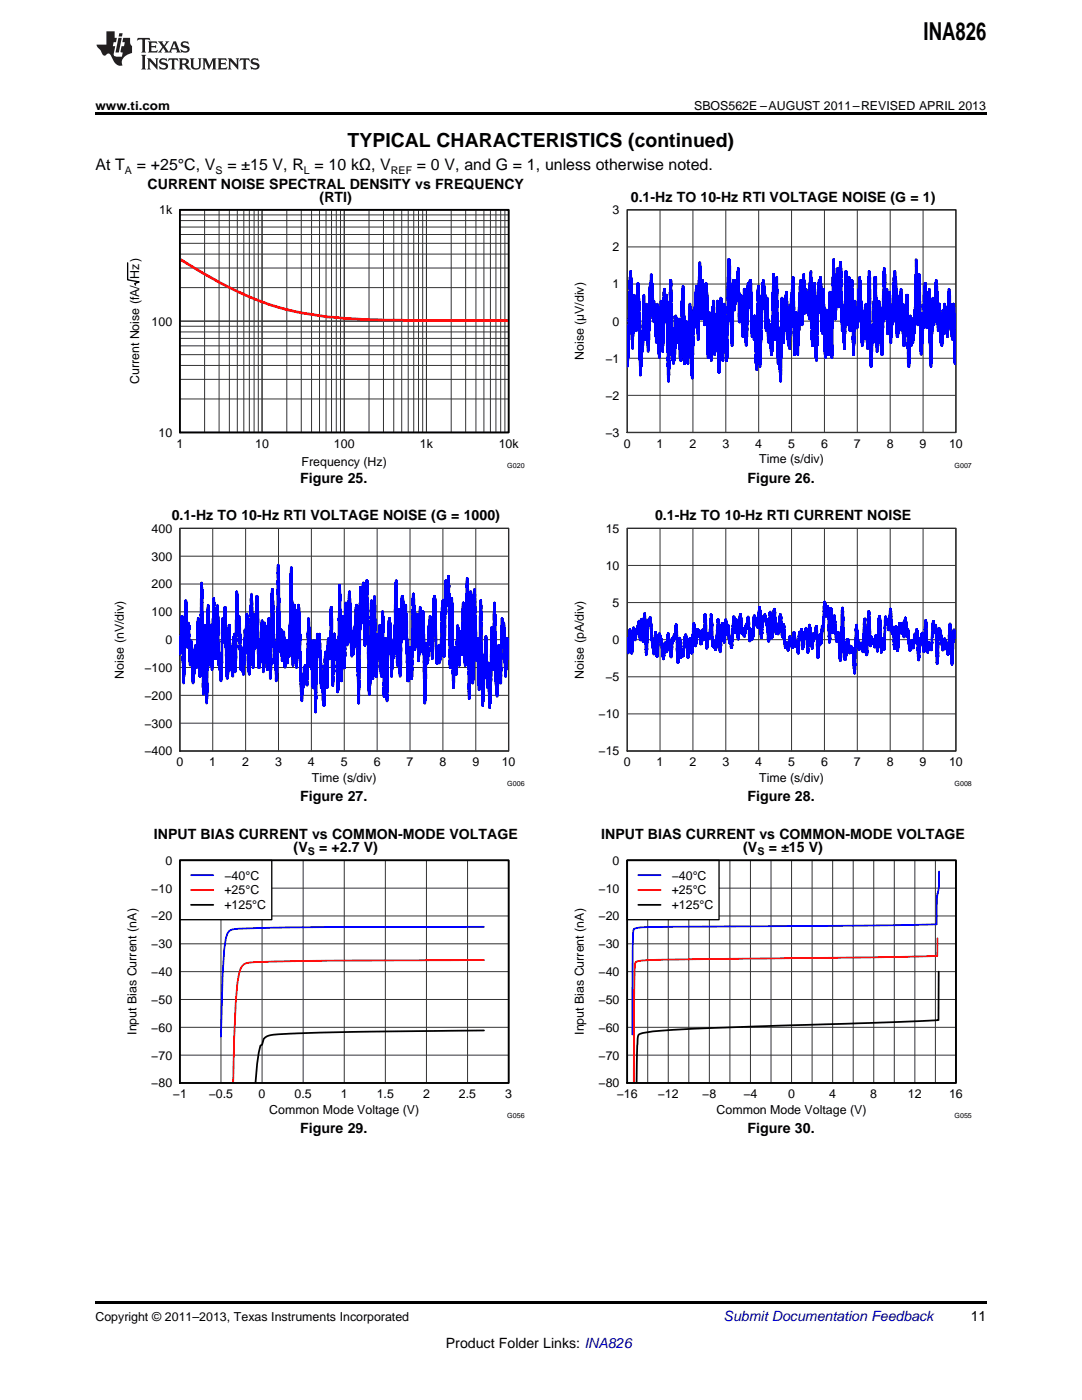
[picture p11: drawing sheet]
<svg xmlns="http://www.w3.org/2000/svg" width="216mm" height="279mm" viewBox="0 0 216 279" stroke-linecap="round" stroke-linejoin="round" font-family="sans-serif">
<path d="M19 259.7h177.8v.5h-177.8z" fill="#000"/>
<g fill="#fff">
<path d="M66.9 228h.3v.7h-.3z"/>
<path d="M156.1 228h.4v.7h-.4z"/>
</g>
<path d="M35.9 171.7h65.6v44.4h-65.6z" fill="none" stroke="#000" stroke-width=".26"/>
<g fill="none" stroke="#333" stroke-width=".2">
<path d="M35.9 171.7h65.6v44.4h-65.6zM35.9 177.2h65.6M44.1 171.7v44.4M52.3 171.7v44.4M60.5 171.7v44.4M68.7 171.7v44.4M76.9 171.7v44.4M85.1 171.7v44.4M93.3 171.7v44.4M35.9 199.5h65.6M35.9 193.9h65.6M35.9 188.4h65.6"/>
<path d="M35.9 182.8h65.6M35.9 210.6h65.6M35.9 205h65.6"/>
</g>
<path d="M96.6 185l-36.4 .1-11.8 .2a5.3 5.3 0 0 0-2.7 .5l-.3 .5-.3 .9-.4 2.2-.3 5.2-.3 12.3" fill="none" stroke="#00f" stroke-width=".35"/>
<path d="M96.6 191.6l-32.8 .1-12.8 .3a3.9 3.9 0 0 0-2.6 .7l-.7 1.6-.3 1.9-.4 3.8-.5 16.2" fill="none" stroke="#f00" stroke-width=".35"/>
<path d="M96.6 205.7a1059.9 1059.9 0 0 0-38.7 .6l-2.3 .1a4.5 4.5 0 0 0-3 .9l-.3 1.2-.3 .2a40.8 40.8 0 0 0-1 7.5" fill="none" stroke="#000" stroke-width=".35"/>
<path d="M35.9 171.7h18.3v11.8h-18.3z" fill="#fff"/>
<path d="M35.9 171.7h18.3v11.8h-18.3zM125.1 171.7h65.6v44.4h-65.6z" fill="none" stroke="#000" stroke-width=".26"/>
<path d="M38.1 174.7h4.5M187.4 173.9l-.1 3.1-.4 1.9v5.6l-15.6 .2-41 .3-2.2 .1-1.5 .2-.3 .9-.1 3.1v17.2" fill="none" stroke="#00f" stroke-width=".35"/>
<path d="M38.1 177.6h4.5M187.1 187.2l-.1 3.6-38.3 .5a355 355 0 0 0-20.8 .4l-1 .3-.2 1-.2 23.2" fill="none" stroke="#f00" stroke-width=".35"/>
<path d="M35.9 171.7h65.6v44.4h-65.6zM38.1 180.6h4.5M187.3 193.9v9.7l-24.2 .9a859.3 859.3 0 0 0-32.8 1.3l-2.3 .4-.5 .2-.2 .4-.1 1.8-.2 7.6" fill="none" stroke="#000" stroke-width=".35"/>
<g fill="none" stroke="#333" stroke-width=".2">
<path d="M125.1 171.7h65.6v44.4h-65.6zM125.1 177.2h65.6M129.2 171.7v44.4M133.3 171.7v44.4M137.4 171.7v44.4M141.5 171.7v44.4M145.6 171.7v44.4M149.7 171.7v44.4M153.8 171.7v44.4M157.9 171.7v44.4M162 171.7v44.4M166.1 171.7v44.4"/>
<path d="M170.2 171.7v44.4M174.3 171.7v44.4M178.4 171.7v44.4M182.5 171.7v44.4M186.6 171.7v44.4M125.1 199.5h65.6M125.1 193.9h65.6M125.1 188.4h65.6M125.1 182.8h65.6M125.1 210.6h65.6M125.1 205h65.6"/>
</g>
<path d="M125.1 171.7h18.4v11.8h-18.4z" fill="#fff"/>
<path d="M125.1 171.7h18.4v11.8h-18.4z" fill="none" stroke="#000" stroke-width=".26"/>
<path d="M127.4 174.7h4.4" fill="none" stroke="#00f" stroke-width=".35"/>
<path d="M127.4 177.6h4.4" fill="none" stroke="#f00" stroke-width=".35"/>
<path d="M125.1 171.7h65.6v44.4h-65.6zM127.4 180.6h4.4" fill="none" stroke="#000" stroke-width=".35"/>
<g fill="#fff">
<path d="M66.9 161.7h.3v.7h-.3z"/>
<path d="M156.1 161.7h.4v.7h-.4z"/>
</g>
<path d="M35.9 105.4h65.6v44.5h-65.6zM125.1 105.4h65.6v44.5h-65.6z" fill="none" stroke="#000" stroke-width=".26"/>
<g fill="none" stroke="#333" stroke-width=".2">
<path d="M35.9 105.4h65.6v44.5h-65.6zM35.9 116.6h65.6M35.9 111h65.6M42.4 105.4v44.5M49 105.4v44.5M55.6 105.4v44.5M62.1 105.4v44.5M68.7 105.4v44.5M75.3 105.4v44.5M81.8 105.4v44.5M88.4 105.4v44.5M94.9 105.4v44.5"/>
<path d="M125.1 105.4h65.6v44.5h-65.6zM125.1 112.8h65.6M131.7 105.4v44.5M138.3 105.4v44.5M144.8 105.4v44.5M151.4 105.4v44.5M157.9 105.4v44.5M164.5 105.4v44.5M171.1 105.4v44.5M177.6 105.4v44.5M184.2 105.4v44.5M35.9 138.8h65.6"/>
<path d="M35.9 133.2h65.6M35.9 127.7h65.6M35.9 122.1h65.6M125.1 127.7h65.6M125.1 135.1h65.6M125.1 120.3h65.6M35.9 144.3h65.6M125.1 142.5h65.6"/>
</g>
<path d="M101.5 129.2l-.1 2.2-.1-3.5v1.8l-.1-2.3v2.3l-.1-2.3-.2 7.6-.2-8.4-.1 1.3-.1-3.6v2.3v-2.3v1.8l-.1-1.8v2.3v-1.8l-.2 1.8v-3.2l-.3 12.9-.2-6.6v1.7l-.1-1.7-.1 1.3v-2.2l-.3 10.2-.1-2.7v2.2l-.2-6.2v3.6l-.2-15.6-.2 12.9v-1.8l-.1 2.3-.3-8.5-.2 13.8-.1-.5v1.8v-2.2l-.1 3.1-.1-7.5-.1 1.7-.1-3.1-.1 4.9-.3-10.2-.4 7.1v-1.8l-.3 8.5-.4-20.9-.3 17.8-.3-10.3v3.6l-.1-2.7v3.6l-.1-2.2v2.2v-2.2v1.7l-.1-3.5-.1 1.3-.2-11.5-.4 18.6-.2-13.7v.4l-.1-4.9-.4 21.3-.4-24-.4 17.4-.4-12.5-.2 10.2-.2-3.9-.1 2.2v-2.7l-.2 6.7-.4-8-.2 9.7v-1.7l-.1 1.7v-2.2l-.1 1.4v-3.2v2.3v-2.3l-.1 1.8v-3.1l-.3 8-.3-16.9-.1 1.8v-2.7l-.3 13.8-.3-18.2v3.1l-.1-1.3-.1 4v-2.2l-.1 2.2v-2.2v1.7v-1.3v1.8l-.2-4v2.6v-3.5l-.4 15.1-.2-11.1-.2 4v-1.8l-.2 8.9-.1-1.8v2.2l-.1-1.3v1.8l-.1-1.8v1.8v-2.2v2.6l-.1-3.5-.1 3.1v-2.2l-.1 2.2v-2.7v3.1l-.1-3.1v3.1l-.1-1.8-.1 1.8v-2.2v1.8l-.4-12.9v2.7v-2.7l-.1 2.2v-1.8l-.1 1.4-.2 10.6-.3-6.6v2.2v-2.2l-.1 1.8v-3.2v4.5l-.1-4.9v2.2l-.1-1.3-.1 3.5v-2.2v2.7l-.1-1.8-.2 6.2-.3-4-.2 12-.4-18.2v1.8l-.1-1.3-.2 7.5-.3-8.9-.3 10.7v-4.5l-.1 1.4-.1-4v1.3v-1.3l-.1 1.3v-1.8l-.1 .9v-2.6v2.6l-.1-2.2v2.2l-.1-1.3v3.1v-.9l-.2 3.6v-7.1l-.1 .4v-.9v1.8l-.1-5.3-.3 16.4-.1-1.8v2.2v-2.6l-.1 1.7-.1-2.2v2.2v-3.5v1.8v-2.7l-.1 1.3v-2.2v1.8l-.1-1.8-.2 6.7v-2.2v2.2l-.1-1.4v1.4l-.2-12-.1 2.2-.1-5.3-.2 6.6v-1.7v1.7l-.1-1.3-.1 1.3-.3-8.4v2.2l-.1-2.2-.1 3.1v-1.3l-.3 14.2-.2-13.3-.3 11.1v-1.8v1.3l-.2-16.4-.1 2.7-.1-1.4-.1 10.7v-1.3l-.1 2.2v-3.6v4v-1.8v2.7v-1.8l-.1 2.7-.1-2.7v2.7v-2.2l-.1 2.6-.1-2.2v3.6v-1.8l-.2 4v-6.7l-.1 1.8-.1-4.4v.4v-1.3v1.8l-.2-3.2-.1 2.7v-2.2l-.4 16-.2-12.5-.1 1.8-.1-1.8-.2 11.6-.2-16.9-.3 12.9-.3-10.2-.2 4.4v-1.3v1.3l-.1-1.3v1.3v-1.3l-.1 .9v-1.8v2.2l-.1-2.6v4.4v-1.8l-.2 5.8v-1.8v1.8v-1.3l-.1 .8-.3-15.5-.3 16.4-.3-15.5-.2 12.4v-1.3l-.2 7.5-.3-16.8-.1 .9v-5.8v1.8l-.1-2.7-.4 12.9-.3-12.5-.3 8-.2-7.1v1.4l-.1-.9-.3 22.6-.3-19.5-.1 3.1-.1-3.1v4l-.1-1.4v1.8v-2.2l-.1 4v-2.2l-.2 3.1v-1.3v2.6v-3.1l-.2 4.4-.1-3.9-.1 2.2v-2.7v.5l-.1 4.4-.1-3.1-.1 .4v-3.1v2.7v-2.2l-.1 .9-.2-8.5-.4 10.7-.3-8.5v2.3v-1.8l-.2 12.4-.1-1.3v1.3l-.1-.9-.2-9.3-.3 12.9-.3-19.1-.2 16.4v-1.8l-.2 6.7-.2-9.3-.1 .4v-.9v1.4v-1.4v1.8v-2.2v2.2l-.1-1.3v1.7l-.1-1.3v1.3l-.2-3.9-.3 10.2-.3-15.6-.2 9.8-.1-1.3v1.7l-.2-4-.1 1.8v-1.8l-.1 4.5v-1.8l-.1 .4v6.7l-.3-7.1v2.2l-.1-1.3-.2 9.8-.1-1.8v1.8v-2.3l-.1 1.4-.1-4v2.2l-.1-4v2.2l-.1-2.2v2.2l-.1-1.8v2.7v-2.7l-.1 1.8v-4v1.4l-.2-7.1-.1 3.1v-1.4l-.1 1.4v-1.4v2.7v-2.2l-.2 1.7-.1-3.9-.3 15.5-.3-13.8v.9v-1.3l-.2 9.3-.4-9.3v2.6l-.1-.4v.9l-.1-1.8-.1 3.6v-4l-.1 1.7-.2-7.1-.2 13.4-.1-1.8-.1 1.3v-2.2v2.2l-.1-2.2v2.2l-.1-3.5v1.7l-.1-1.3-.2 3.6v-2.3v2.3v-1.8l-.1 1.8v-1.8v2.2l-.1-2.2-.2 4.9v-2.7v1.3l-.4-8.4v-6.7l-.1 .9-.1-3.5v2.6v-2.6l-.1 2.6-.1-1.7v4.9l-.1-1.4-.1 5.8v-2.2v4.4l-.5-12.4-.2 12-.4-19.6-.3 16.9-.1-.9v1.8l-.1-3.1v3.1l-.1-3.1-.1 4.4-.3-4.4-.2 4.4v-1.3v2.2l-.1-3.1v2.2l-.2-6.2-.2 4.4v-2.2l-.1 3.6-.2-6.2v2.6v-2.2l-.1 2.7v-2.2l-.1 3.5-.1-4v2.2l-.3-15.5-.2 19.5v-.9l-.1 4v-2.2l-.1 2.7-.1-6.2v2.6l-.1-2.6v1.7l-.1-.9v1.8v-2.2l-.1 2.2-.3-14.6-.1 3.5-.1-2.2-.1 14.7-.1-.9-.1 2.6-.2-12-.3 8.5-.1-1.4v3.2v-3.6l-.1 2.2v-2.2l-.1 1.8-.3-7.6-.2 9.8-.3-10.2v2.2l-.1 .5v-1.4v1.8v-1.8v1.8v-.4v1.3v-2.2v2.2v-1.3l-.3 3.5v-1.8l-.1 4.5v-2.3v2.7l-.1-1.3-.1 1.3-.3-14.2-.3 10.2-.2-6.6-.3 10.6-.3-14.6-.5 15.9v-1.7v1.3v-1.3l-.1 .9v-2.7l-.1 2.2-.2-10.6-.2 6.2v-2.2l-.1 2.2v-2.2v1.3l-.1-.5v2.7v-4.4v4l-.1-1.8-.2 6.6v-2.2l-.1 1.8v-1.8l-.1 1.4v-3.6l-.1 1.8v-2.7l-.2 4.5-.2-7.1-.1 1.7v-3.5v.4l-.1-2.2-.1 3.6-.4-8.5-.3 16-.1-7.5-.3 7.5v-2.2v3.1l-.1-2.2v1.7l-.1-1.3v.9v-3.1v2.7v-2.3v1.4v-2.7l-.2 1.8v-2.7v4.5l-.1-3.2-.1 2.7-.2-8.4-.4 10.6-.4-14.2-.2 6.7v-2.7l-.1 2.7-.2-4.5-.2 11.6v-1.8l-.1 2.7v-2.7l-.1 2.2-.1-4-.1 2.3v-2.7v2.2v-2.2l-.1 1.8-.3-12v3.1l-.1-1.8-.3 9.3-.4-12-.3 14.3-.2-8.9-.2 8-.3-12-.4 19.5-.3-15.5-.3 13.7-.4-22.2-.3 18.7-.4-11.6-.2 9.4v-1.4v1.8l-.1-2.2v2.2l-.2-4.4v2.6l-.1-2.2-.2 5.3-.1-2.6v3.1v-1.8l-.1 3.1v-3.1v2.7v-2.7v2.2l-.2-5.7v1.7l-.2-3.5-.2 4.9v-2.7v1.8l-.3-7.6-.2 4.5v-2.2v2.6l-.3-9.3-.4 16.4-.3-13.3-.3 6.2v-2.2l-.2 3.5v-.8M190.7 126.5v.4v-.5l-.1 .8-.2-1.5-.4 6.9-.4-8.1-.4 6.1-.3-2.1v.5l-.1-.6v.7l-.3-1.6-.3 2.1-.1-.5v.6l-.2-2.2v.5l-.2-1.5v.6l-.2-1.5v.5v-.6v.6l-.1-.6-.4 7-.3-7.7-.2 1.5-.3-2.3-.4 5.7v-.8v.6l-.2-.8v.4v-.3v.2v-.2v.2v-.2l-.1 .1v-.5v.9l-.1-.6v.4v-.8v.4l-.1-.5-.2 2-.4-6.4-.3 6.3-.3-3.8-.2 .8v-.2v.7l-.1-.4v.6l-.1-.6-.1 .9v-.5v.6l-.1-.2-.2 3.7-.4-6v.5v-.6l-.2 1.8v-.7v.5l-.1-.5v.5l-.1-.2v-.5l-.1 2v-.8v.8l-.1-.4v1.2l-.1-.5v.6l-.2-1.6v.9v-.9l-.1 1.1v-.7l-.3 1.5v-.6v.8l-.4-4.2-.2 1.4v-.9v.6l-.2-.6-.2-2.9-.2 3.8-.2-2.8-.3 2.1-.1-1.5v.4v-.4l-.1 .2v-.5v.4v-.6v.4v-.4v.4l-.2-.4-.4 5.5-.4-4.9-.2 4.4-.3-4.3-.2 1.3v-.9v.2l-.1-.1-.2-4-.3 4.1v-.4l-.1 .3-.1-1.8v.5l-.1-.6-.1 .9v-.7l-.1 .6-.2-1.4-.3 6.5-.3-2.1-.2 2.7-.4-7.2v.8l-.1-.5v1.2l-.1-.5-.2 6-.3-3.2-.2 2.2v-.5l-.1 .6-.1-1.3-.1 .4v-.5v.5v-.6v.6l-.1 .1v-.5l-.1 .5-.1-.8v.6l-.1-1-.2 1.8-.3-6.9-.4 8.7-.2-.8v.3l-.2-6.7-.4 6.6v-.7v.6l-.1-.6-.1 .5v-1v1v-.8v.4v-.7v.6v-.5l-.1 .2v-.8v.6l-.1-.6v.4l-.1-.2v.5v-.6v.5v-.4v.9l-.1-.6-.1 .7v-.7v.6v-.6v.5l-.1-.4v.7l-.5-4.8-.4 9.6-.3-4.9v.6l-.1-.7v.8l-.2-1.2v.6l-.1-.3v.8v-.6v.5l-.1-.4v.6v-.6l-.1 .7-.4-2.7v.7v-.7v.6v-.6l-.1 .6-.1-.6v1.1v-.6l-.4 3.5v-.6v.6v-.6v.6l-.1-.3-.4-10-.4 10.6v-.7l-.1 .2-.2-4.6-.1 .3v-.9l-.3 1.9-.1-1.1-.1 .2-.3-4.3-.4 3.4v-.5v.3l-.3-4.7-.2 6.2v-.4l-.1 1-.3-6.9v.4v-.6l-.3 1.8-.1-.5v.6l-.2-2.9-.3 4.9v-.5l-.2 1-.1-.5v2.2l-.1-.1-.1 1.4-.2-1.8v.8l-.1-.5-.3 4.3-.3-6.3-.3 2.4-.1-.7v.5v-.7v.7v-.7l-.1 .4-.1-.5-.2 3-.6-4.6-.3 5.4-.3-4.6v.3l-.1-.6-.2 2.1-.2-1.2v.8v-.8v.2v-.1l-.2 3.2-.3-3.9-.2 1.8-.1-1.2-.1 .7v-.7l-.2 4.2-.4-2.3-.1 .9-.1-.6v.6l-.2-2.7v.5l-.1-.6-.3 3.1v-1.2l-.1 .3-.1-.3v.7v-.5v.6l-.3-1.9-.3 2.7-.2-.7v.4v-.7l-.1 .4v-.3v.1v-.6v.6v-.4v.4l-.1-.2v.1v-.6v.9l-.1-.7v.9l-.1-.6v.4v-.3l-.1 .2-.2-4.1v.3v-.6l-.3 2.5-.4-4.5-.4 3.7v-.4v.6v-.9l-.1 .8-.1-.9v.8v-.8l-.1 .8-.1-.7v.8v-.7v.7l-.4-4.8-.5 5.8-.3-5.3-.3 5.9-.1-1v.7l-.2-3.5-.1 .7v-.9v.5v-.7v.6l-.3-1.4-.1 .5v-.9v.7v-.1v.4l-.1-.4-.1 .7v-.6v.5v-.5v-.2l-.1 .6-.1-.6-.3 4.1-.3-6-.3 4-.3-1.9-.1 .6v-.4v.8l-.1-.5-.1 .7v-.3v.6v-.4v.2l-.2-1.7-.3 4.3v-.4l-.1 .8-.3-2-.2 2.4-.3-4.9-.2 2.4-.1-1-.4 2v-.6v1.1l-.1-.7-.1 .6v-1.1l-.1 .6v-.9v.8l-.1-.7v.2v-.2v.2l-.1-.2-.1 .8v-.2l-.3-3.6-.4 5-.2-3.7-.1-.2v.7l-.1-.7-.2 2.6-.2-3.1v.5l-.1-.7-.4 6.3-.1-.8v.6l-.2-1.9v1v-1v.9l-.1-.4-.1 .6-.2-3.5-.2 1.9v-.8l-.1 .8v-.5v.2l-.1-2.4-.1 .5v-.8l-.3 4.5-.3-3.8-.1 .8-.1-.2-.3 5.1-.3-6.2-.1 .1v-.3l-.1 .5v-.5l-.1 3.3v-.5l-.2 2.5v-.1v.2v-.3l-.2 .8-.2-1.5v.4v-.4l-.1 .4v-.7l-.1 1.2v-.7v.4l-.1-.2-.1-4.2-.1-.4v.5l-.1-1.8-.3 4.8v-.6l-.1 .4-.1-.7-.1 .7v-.8l-.3 3-.3-6.8-.2 4.4-.1 .7-.2-2-.2 2.7-.2-.3v.4l-.2-2.6v.6v-.6l-.1 1.1-.1-.6v.6l-.2-1.4-.1 1.2v-.7v.6l-.1-.5-.2 2.7-.3-4.5-.4 5.9-.3-2.3-.1 .5v-1v.2l-.1-.2-.3 3.8-.5-4.6-.2 1.8-.1-.3-.1 2.7-.1-.6-.1 .5v-.6v.6v-.8v.8v-.6l-.1 .7-.1-.7-.1 1-.3-3.8-.3 4.8-.1-.6v.4v-.4v.1l-.3-7.1-.2 2.8-.1-.6v.7l-.1-.8v.8v-.3v.5v-.6v.6v-.2l-.1 .3v-.3l-.1 .3v-.4v.6v-.6l-.1 .7v-.7v.7l-.1-.5-.2 3.6v-.6l-.1 .3-.2-2.2-.1 .2-.2-2.5-.2 3.5-.1-.4v.6v-.8v.6l-.2-1.6-.1 .6v-.6l-.3 3.2-.4-3.4v.1v-.5v.4l-.4-1.4v.4v-.7l-.5 4.6v-.3v.2l-.3-4.7-.3 4.4-.4-3.4v.5l-.3-4.5-.1 .8v-.8l-.3 1.7-.1-1.2-.3 7-.4-8.3-.3 5.7-.3-4.5-.2 4.1-.3-3.8v.6v-.2v.3v-.6l-.4 2.2-.1-.7-.3 2.2-.2-2.2v.9l-.1-1.2-.3 5.2-.4-4.8-.3 4.7-.3-2.9" fill="none" stroke="#00f" stroke-width=".53"/>
<g fill="#fff">
<path d="M66.9 98.1h.3v.7h-.3z"/>
<path d="M156.1 98.1h.4v.7h-.4z"/>
</g>
<path d="M25.5 52.5v3.3l2.3 .5-.9 .3 .2 .3M35.9 41.9h65.6v44.4h-65.6zM125.1 41.9h65.6v44.4h-65.6z" fill="none" stroke="#000" stroke-width=".26"/>
<g fill="none" stroke="#333" stroke-width=".2">
<path d="M35.9 41.9h65.6v44.4h-65.6zM35.9 57.4h65.6M35.9 53.5h65.6M35.9 50.7h65.6M35.9 48.6h65.6M35.9 46.8h65.6M35.9 45.3h65.6M35.9 44h65.6M35.9 42.9h65.6M40.8 41.9v44.4M43.7 41.9v44.4M45.8 41.9v44.4"/>
<path d="M47.4 41.9v44.4M48.7 41.9v44.4M49.8 41.9v44.4M50.7 41.9v44.4M51.5 41.9v44.4M52.3 41.9v44.4M57.2 41.9v44.4M60.1 41.9v44.4M62.2 41.9v44.4M63.8 41.9v44.4M65.1 41.9v44.4M66.2 41.9v44.4"/>
<path d="M67.1 41.9v44.4M67.9 41.9v44.4M68.7 41.9v44.4M73.6 41.9v44.4M76.5 41.9v44.4M78.6 41.9v44.4M80.2 41.9v44.4M81.5 41.9v44.4M82.6 41.9v44.4M83.5 41.9v44.4M84.3 41.9v44.4M85.1 41.9v44.4"/>
<path d="M90 41.9v44.4M92.9 41.9v44.4M95 41.9v44.4M96.6 41.9v44.4M97.9 41.9v44.4M99 41.9v44.4M99.9 41.9v44.4M100.7 41.9v44.4M125.1 41.9h65.6v44.4h-65.6zM125.1 56.7h65.6M125.1 49.3h65.6M131.7 41.9v44.4"/>
<path d="M138.3 41.9v44.4M144.8 41.9v44.4M151.4 41.9v44.4M157.9 41.9v44.4M164.5 41.9v44.4M171.1 41.9v44.4M177.6 41.9v44.4M184.2 41.9v44.4M35.9 79.6h65.6M35.9 75.7h65.6M35.9 72.9h65.6M35.9 70.8h65.6"/>
<path d="M35.9 69h65.6M35.9 67.5h65.6M35.9 66.2h65.6M35.9 65.1h65.6M35.9 64.1h65.6M125.1 64.1h65.6M125.1 78.9h65.6M125.1 71.5h65.6"/>
</g>
<path d="M35.9 51.7a80.3 80.3 0 0 0 19.7 9.6 72.4 72.4 0 0 0 19.7 2.5l6.5 .2h19.7" fill="none" stroke="#f00" stroke-width=".53"/>
<path d="M35.9 41.9h65.6v44.4h-65.6z" fill="none" stroke="#000" stroke-width=".35"/>
<path d="M190.7 67.8v4.1v-3.5l-.1 4.1-.2-9.4v1.1l-.1-2.9-.1 2.9v-3.5l-.2 5.3v-2.4v4.2l-.1-3.6-.1 1.8v-2.9v2.9v-4.1l-.1 3.5v-3.5l-.1 2.3v-3.5v1.8l-.2-4.8-.4 9.5v-3v2.4l-.2-4.7v2.9v-3.5v3.5v-3.5l-.1 3.5-.1-2.9v2.9v-2.3l-.1 1.7v-2.9v2.3v-2.9l-.1 5.9v-3.5v1.1l-.1-1.7v1.7v-1.7v2.3l-.1-2.9v3.5l-.1-1.8-.2 5.4v-3.6v3.6v-4.2v3.6l-.1-3-.1 3v-4.2v2.4l-.2-5.9v3.5l-.1-2.3-.1 2.3v-2.3l-.1 4.1-.1-7.7-.1 3-.1-4.2-.1 1.8v-3l-.1 4.8v-4.2l-.1 7.1-.1-2.3v2.9v-2.9l-.1 2.3v-2.3v3.5v-4.1l-.1 2.9-.1-2.9v3.5v-4.7l-.1 4.7-.1-3.5-.2 12.4-.1-2.9v2.3l-.1-1.2v.6v-7.7v2.4l-.1-1.8v1.2l-.1-8.3v3v-1.8l-.1 1.8v-2.4l-.1 1.8v-1.8l-.1 5.3-.1-3.5v4.7v-2.3v2.3l-.1-1.7v2.3v-3.5v2.3l-.1-2.3v2.3l-.2-7.7-.2 6.6v-4.2l-.1 6.5v-2.9v2.9v-2.9l-.2 3.5v-1.8v4.2v-3l-.1 3-.1-2.4v3v-3l-.1 4.8v-4.8l-.1 3.6-.3-14.8-.3 10-.3-13-.2 12.4-.1-1.7v2.3v-2.9v4.1v-2.9l-.1 3.5-.1-3-.1 4.2v-3v2.4v-1.8v3l-.1-4.8v4.8l-.1-3v3v-3l-.2 3.6-.2-5.9-.1 7.7-.1-3.6-.1 5.9-.3-14.2v2.4v-2.4l-.1 3v-3v1.8v-1.2l-.1 .6v2.4v-2.4v2.4v-1.8l-.1 3.5v-2.3l-.1 2.3v-1.7v3.5v-1.8l-.1 3v-3.6l-.1 5.4v-3l-.1 3v-3.6v2.4l-.2-6.5v2.3v-2.9v4.1v-3.5l-.1 2.9v-3.5v2.4l-.2-5.4v3l-.1-1.8v2.4v-3v3l-.1-2.4-.1 4.2v-3l-.1 5.9-.1-4.1v2.9v-1.7v2.3l-.1-2.3v3.5v-3.5l-.1 4.1v-3.6l-.1 3.6-.1-8.9-.1 1.8-.1-4.2v1.8v-2.3v2.3l-.1-2.3v2.3l-.1-3.5-.1 4.7v-2.4l-.1 6.6-.1-2.4v3.5l-.1-1.7v1.7v-1.7l-.1 1.1v-1.7v2.9v-3.5l-.2 7.1-.3-10.1-.1 3.6v-2.4v5.3l-.1-1.2-.1 3-.2-8.9v3.6l-.1-3v3l-.1-1.2-.1 3.5v-2.3l-.1 1.2v-7.7l-.1 1.7v-2.3l-.1 2.3v-2.9l-.3 15.4v-3.6v5.4v-3l-.1 2.4v-2.4v2.4l-.1-1.8v2.4l-.1-6-.1-.6v2.4v-3v2.4v-3.5v3.5v-2.9l-.1 1.1v-2.3v2.9l-.2-4.7v4.1v-2.9l-.2 7.7-.1 .6v-2.4v2.4v-2.4v2.4l-.1-1.8v2.4l-.3-14.8v2.3l-.1-2.3v2.9l-.1-2.9-.2 12.4-.1-3v3.6l-.1-3.6v3l-.1-2.4v2.4v-1.8l-.2 7.1-.1-7.1-.1 1.8v-12.4l-.1 2.3v-2.9l-.1 2.9v-3.5l-.3 15.4-.3-8.9v3.5l-.1-2.3-.1 1.7v-2.3v4.1l-.2-2.9v4.1l-.1-4.1v2.9l-.1-2.3v5.3v-3.6l-.2 4.2v-3v2.4l-.5-13v3.5v-2.4l-.2 6v-2.4v3v-2.4l-.1 3.5v-2.9l-.1 3.5v-1.7v1.7l-.1-1.7v2.3v-2.3l-.1 2.3v-2.3v2.3l-.1-2.3v1.7v-2.9l-.1 2.9v-3.5l-.1 2.3v-3.5v4.1v-2.9l-.3 9.5v-3.6v3.6l-.3-14.9v2.4v-2.4v1.2l-.1-.6-.1 3.6v-3v5.4v-2.4l-.2 5.9-.2-10.6-.2 9.4-.2-8.9v3l-.2-4.7-.3 15.4-.3-8.3v3.5l-.1-3.5-.1 4.7-.3-13.6-.1 7.1v-3l-.2 4.8v-3.6v2.4l-.3-6.5-.1 5.9v-2.4v2.4l-.1-1.8v2.4v-2.4l-.1 4.2v-3l-.1 4.7-.1-2.9v2.9l-.3-11.8-.3 19.5-.3-13-.1 2.4v-2.4v2.4v-1.8l-.1 5.3v-1.1l-.1 .5v7.2v-4.8l-.2 4.8v-6.6l-.1 1.8v-2.4v3l-.1-4.7-.3 9.4v-2.9l-.1 2.4-.2-6.6v2.4l-.1-8.9-.2 6.5v-3.5v5.9l-.1-3v2.4v-2.9v2.9v-1.8l-.1 1.2v-5.9v3l-.2-7.1v2.3l-.1-1.8v3l-.1-3v3v-3l-.1 3-.1-2.4v3v-1.8v4.8v-2.4l-.4 11.8-.1-4.1v3.5l-.1-6.5v2.4l-.2-10.7-.4 12.5v-3v2.4v-2.4l-.1 1.8-.2-12.4v3.5v-4.7l-.1 2.9v-1.7v1.7l-.1-.6v7.1v-2.3l-.1-.6v2.9l-.2-4.7v3.6l-.1-4.2v3.6l-.2-3.6-.1 3-.1-3.6v3.6v-3v2.4l-.1-1.2v2.4l-.1-.6v1.2v-1.8v1.8l-.2-7.7-.2 5.3v-2.4l-.1 6.5-.1-2.9v3.5v-4.1v3.5l-.2-8.3v3l-.1-1.8v3v-3.6l-.1 4.8v-1.8v1.2v-1.2v1.2l-.1-.6v3.5v-2.3l-.1 4.7v-2.9v2.9l-.1-1.8-.1 6.6v-3.6l-.1 2.4-.2-7.1v4.1v-3.5v2.9l-.1-3.5-.3 8.3-.2-15.4-.2 4.1v-1.8v3v-2.4v1.8l-.1-1.2v2.4l-.1-1.8v3.6v-3.6v3.6l-.1-2.4v3.5l-.1-2.9v3.5v-2.3l-.1 7.1v-3v.6l-.1-1.2v3l-.1-3.6v3.6l-.1-3v2.4v-3.6l-.1 3-.2-7.7v2.4v-4.2v3.6l-.1-1.8-.1 1.8v-2.4v2.4v-3l-.2 3.6v-1.8v1.2v-1.2v1.2v-.6l-.2 7.1v-3l-.1 1.8v-3l-.1 1.8-.2-6.5-.2 16.6-.3-10.7-.2 5.4v-2.4v4.1l-.3-17.1-.3 12.4-.3-10.7-.1 1.8v-4.1l-.2 12.4v-2.4l-.2 6-.1-5.4-.1 3v-3.6v3l-.1-3v3.6v-2.4l-.1 2.4-.1-3v3v-2.4l-.1 1.8-.2-8.3-.2 5.9v-2.9v3.5l-.1-2.9v2.3l-.1-6.5-.1 1.8v-3.6l-.1 3v-2.4l-.1 2.4v-2.4v2.4v-2.4l-.1 1.8v-3v3.6v-4.2l-.1 3.6v-3l-.2 5.4v-3v2.4v-1.8l-.4 13.6-.3-16-.4 16.6-.3-10.6v3.5l-.1-3.5v2.3v-1.8v4.2v-3v1.8l-.2-1.8v2.4v-2.4v2.4v-2.4l-.1 2.4-.1-2.4v2.4v-3.6v3.6l-.4-11.3-.1 3v-2.4l-.1 4.8v-3.6l-.1 3.6v-4.8v3l-.1-3-.1 2.4v-1.8l-.3 11.9-.3-11.3v2.4v-2.4l-.1 3v-3l-.1 5.4v-3l-.2 7.1v-4.7l-.1 2.3v-3.5v2.3l-.1-2.9v2.9v-2.9v.6v-1.2v1.8l-.1-2.4-.1 1.8v-2.4v3v-3l-.1 3.6-.1-3.6-.1 5.3-.2-10.6v2.9l-.1-1.7v4.1l-.1-2.4v2.4v-1.2v1.8l-.1-1.8v1.8v-2.4v1.2l-.1-1.8v2.4v-2.4v2.4l-.1-3-.2 6-.1-6v2.4v-2.4v2.4l-.1-2.4v1.8v-1.8l-.1 1.2v-.6l-.2 12.5-.4-12.5v2.4l-.1-1.2v-4.7l-.1 2.4v-2.4v2.4l-.1-3.6-.3 19.5-.1-3.5v4.1v-2.9v1.8l-.5-10.1-.3 11.2-.2-11.8v1.8l-.2-2.4-.3 14.8-.2-5.3v1.2l-.1-10.1-.3 8.9v-3v3.6v-3.6l-.2 4.2v-2.4v.6v-1.2v1.8l-.1-1.8v3.6l-.3-10.7-.2 8.9-.1-3-.1 5.9-.2-9.4-.2 5.3v-1.8v4.2l-.1-3.6v4.7l-.1-2.3v2.3l-.2-12.4-.1-.6v3l-.1-4.8v3.6l-.1-2.4-.2 7.1v-3.5l-.1 2.3v-2.9v.6l-.1-1.2v1.2v-1.8v1.8v-3.6v3l-.2-4.8-.1 4.8-.1-3.6v4.8v-3v4.7v-4.1l-.1 3-.1-3v3l-.2-10.1-.3 15.4-.3-10.7-.1 4.2v-3v3l-.1-1.2v3.5v-2.3l-.1 3.5v-3.5v3.5v-2.3v2.3l-.1-2.3-.1 1.7v-1.7v2.9v-3.5v3.5v-2.3l-.2 2.3v-2.9l-.2 13-.2-8.3v2.4l-.1-6.5v3.5l-.1-3v2.4v-5.3l-.4 11.8-.2-5.9-.1 1.2v-3v2.4v-3l-.1 4.8-.1-3v4.2v-3l-.1 5.3-.1-3.5v3.5l-.3-15.4v2.4l-.1-1.8v1.8v-1.8l-.1 5.4v-3v1.8l-.1-.6-.1 10.6-.1-4.1v4.1v-3.5l-.1 2.9-.1-7.1-.1 3v-3.6l-.1 3v-2.4v3l-.1-3v2.4v-1.8v1.8l-.1-1.2v3v-3.6l-.1 3.6v-4.8v4.8v-3l-.1 1.8v-2.4l-.1 2.4v-4.1l-.2 7.7-.1-3-.1 4.1v-3.5v2.9v-2.9l-.1 2.4v-1.2v2.9l-.1-3.5v2.9l-.4-16-.5 20.2-.4-17.2v3l-.1-3v4.7l-.1-2.3v2.9l-.2-6.5-.4 12.5v-3v2.4l-.2-4.8v2.4v-3.6v3v-3v1.8v-3.5v2.3l-.1-2.3v1.7v-3.5l-.3 11.2-.4-10v1.8v-2.4l-.2 7.7-.1-4.2v3l-.1-4.1v2.3v-2.9v4.1v-4.7l-.1 2.3-.1-3.5-.1 2.4v-3l-.1 4.1v-3.5l-.1 2.9-.3-7.7v2.4l-.1-3.5v2.9v-1.2l-.1 3v-3l-.1 3.6-.1-1.8-.3 11.9-.1-8.3-.1 2.9-.1-4.1v4.1v-2.9l-.2 5.9v-3v3v-2.4l-.1 2.4-.2-8.9-.2 10.1v-3l-.1 3.6v-1.2v1.8v-3.6v3.6l-.1-1.8-.2 4.7-.1-2.3v3.5v-2.4v3l-.3-14.2v1.2l-.2-5.4v4.8l-.1-4.2-.2 8.9v-4.1l-.1 4.1v-3.5l-.1 1.7v-2.3v2.9v-2.9v2.3l-.2-4.1v2.4v-3.6v3v-1.8l-.1 1.2v-2.4l-.3 10.7-.4-15.4-.2 8.3v-4.2l-.2 11.9v-2.4l-.2 5.3-.1-2.9v1.1" fill="none" stroke="#00f" stroke-width=".53"/>
<path d="M19 22.5h177.8v.5h-177.8z" fill="#000"/>
<g fill="#231f20">
<path d="M27.5 7.6l-.1 .5 .4-.2h.6v.1v2.1l-.2 .4h1l-.3-.4v-2.1l.1-.1h.5l.5 .2-.2-.5zM29.5 8.3l.2 .3v1.5l-.2 .4h1.8l.2-.6a1.04 1.04 0 0 1-1.3 .2v-.7h.6l.3 .2v-.6l-.3 .2h-.6v-.6l.8-.1 .4 .3-.2-.5zM31.5 8.3l.9 1.1-.9 1.1h.8l-.2-.2 .5-.7 .4 .7-.2 .2h1.5l-.1-.2 .1-.4h.9l.1 .4-.2 .2h1l-.3-.3-.7-1.9h-.5l-.9 2-.8-1 .9-1h-.8l.1 .3-.3 .5-.4-.6 .2-.2zM34.7 8.6l.4 1h-.7zM36.3 8.4a.63 .63 0 0 0-.2 .7 .63 .63 0 0 0 .6 .4l.6 .2 .1 .2a.75 .75 0 0 1-.7 .4 .75 .75 0 0 1-.6-.5l.1 .7 .1-.1a1.11 1.11 0 0 0 1.5-.6 1.13 1.13 0 0 0-1.2-.8l-.1-.4a1.04 1.04 0 0 1 1.2 .2l-.2-.5-.1 .1-.5-.2zM28.2 10.9l.2 .4v2.2l-.2 .4h1l-.3-.4v-2.2l.3-.4zM29.3 11.6l.3 .4v1.5l-.3 .4h.8l-.2-.4v-1.3l1.5 1.7v-1.9l.2-.4h-.7l.2 .4v.9l-1.1-1.3zM32 11.8a.62 .62 0 0 0-.2 .7 .62 .62 0 0 0 .6 .4l.6 .1 .1 .3a.76 .76 0 0 1-.7 .3 .76 .76 0 0 1-.6-.4l.1 .7 .1-.1a1.11 1.11 0 0 0 1.5-.6 1.13 1.13 0 0 0-1.2-.8l-.1-.4a1.04 1.04 0 0 1 1.2 .2l-.2-.6-.1 .1-.5-.1zM33.7 11.6l-.2 .6a.61 .61 0 0 1 .8-.3v1.6l-.2 .4h.9l-.2-.4v-1.6a.63 .63 0 0 1 .8 .3l-.2-.6zM35.6 11.6l.3 .4v1.5l-.3 .4h1l-.2-.2v-.8l.5 .2a.76 .76 0 0 0 1.2 .7l-1-1a.58 .58 0 0 0 .6-.5 .58 .58 0 0 0-.5-.6zM36.4 11.9h.1a.45 .45 0 0 1 .5 .1 .45 .45 0 0 1 .1 .5l-.7 .2zM37.9 11.6l.2 .2a2.17 2.17 0 0 0 .3 1.9 .99 .99 0 0 0 1.6-.6v-1.1l.2-.4h-.7l.2 .2a1.92 1.92 0 0 1-.2 1.8 .6 .6 0 0 1-.9-.5v-1.1l.2-.4zM40.4 11.6l.2 .4v1.5l-.2 .4h.7l-.2-.4v-1.4l.8 1.8 .8-1.8v1.4l-.2 .4h.9l-.2-.4v-1.5l.2-.4h-.8l-.6 1.5-.6-1.5zM43.4 11.6l.2 .4v1.5l-.2 .4h1.8l.2-.6a1.04 1.04 0 0 1-1.3 .1v-.6h.5l.4 .2v-.6l-.4 .2h-.5v-.7h.8l.3 .3-.1-.6zM45.5 11.6l.2 .4v1.5l-.2 .4h.7l-.2-.4v-1.3l1.5 1.7v-1.9l.2-.4h-.7l.2 .4v.9l-1.1-1.3zM47.9 11.6l-.1 .6a.61 .61 0 0 1 .8-.3v1.6l-.3 .4h1l-.3-.4 .1-1.6a.63 .63 0 0 1 .7 .3l-.1-.6zM50.2 11.8a.62 .62 0 0 0-.2 .7 .62 .62 0 0 0 .6 .4l.6 .1 .2 .3a.76 .76 0 0 1-.8 .3 .76 .76 0 0 1-.6-.4l.1 .7 .2-.1a1.11 1.11 0 0 0 1.5-.6 1.13 1.13 0 0 0-1.3-.8l-.1-.4a1.04 1.04 0 0 1 1.2 .2l-.1-.6-.2 .1-.5-.1z"/>
<path d="M21.2 6.3v2.6h-1.9l.1 .4 .7 .9a.91 .91 0 0 0 1 .8 .56 .56 0 0 1 .5-.3 .56 .56 0 0 1 .5 .3l.4 .8a1.53 1.53 0 0 0 1.9 1.2 1.54 1.54 0 0 1 1-2.1l.9-.3v-1.4a1.52 1.52 0 0 1-.3-1.6h-1.4l-.2 .8h.5l-.2 .8h-.4l-.2 1v.2l.4 .1-.2 .8a1.93 1.93 0 0 1-1.6-.3l.3-1.8h-.5l.2-.8h.4l.2-.8h-.4v-1.3zM23.6 7.6l-.6 2.9h.7l.6-2.9zM23.8 6.6l-.1 .7h.6l.2-.7z"/>
</g>
<text font-size="4.9" x="184.3" y="7.9">INA826</text>
<text font-size="3.9" x="69.4" y="29.3">TYPICAL CHARACTERISTICS (continued)</text>
<g font-size="3.2">
<text x="19" y="34">At T</text>
<text x="27.3" y="34">= +25°C, V</text>
<text x="45.4" y="34">= ±15 V, R = 10 kΩ, V</text>
<text x="83.2" y="34">= 0 V, and G = 1, unless otherwise noted.</text>
</g>
<g font-size="2.8">
<text x="29.5" y="37.7">CURRENT NOISE SPECTRAL DENSITY vs FREQUENCY</text>
<text x="63.8" y="40.2">(RTI)</text>
<text x="125.9" y="40.2">0.1-Hz TO 10-Hz RTI VOLTAGE NOISE (G = 1)</text>
<text x="59.9" y="96.4">Figure 25.</text>
<text x="149.2" y="96.4">Figure 26.</text>
<text x="34.3" y="103.8">0.1-Hz TO 10-Hz RTI VOLTAGE NOISE (G = 1000)</text>
<text x="130.7" y="103.8">0.1-Hz TO 10-Hz RTI CURRENT NOISE</text>
<text x="59.9" y="159.9">Figure 27.</text>
<text x="149.2" y="159.9">Figure 28.</text>
<text x="30.7" y="167.4">INPUT BIAS CURRENT vs COMMON-MODE VOLTAGE</text>
<text x="120" y="167.4">INPUT BIAS CURRENT vs COMMON-MODE VOLTAGE</text>
<text x="58.6" y="170">(V</text>
<text x="63.7" y="170">= +2.7 V)</text>
<text x="148.3" y="170">(V</text>
<text x="153.4" y="170">= ±15 V)</text>
<text x="59.9" y="226.2">Figure 29.</text>
<text x="149.2" y="226.2">Figure 30.</text>
<text x="193.7" y="263.6">11</text>
<text x="89" y="269">Product Folder Links: INA826</text>
</g>
<text font-size="2.8" fill="#0000c8" x="144.4" y="263.6">Submit Documentation Feedback</text>
<g font-size="2.5">
<text x="19" y="21.9">www.ti.com</text>
<text x="138.5" y="21.9">SBOS562E –AUGUST 2011–REVISED APRIL 2013</text>
<text x="31.8" y="42.8">1k</text>
<text x="122.2" y="42.8">3</text>
<text x="122.2" y="50.2">2</text>
<text x="122.2" y="57.6">1</text>
<text x="30.2" y="65">100</text>
<text x="122.2" y="65">0</text>
<text x="116.5" y="71.8" transform="rotate(-90 116.5 71.8)">Noise (µV/div)</text>
<text x="27.8" y="76.7" transform="rotate(-90 27.8 76.7)">Current Noise (fA/ Hz)</text>
<text x="120.8" y="72.4">−1</text>
<text x="120.8" y="79.8">−2</text>
<text x="31.6" y="87.2">10</text>
<text x="35.2" y="89.4">1</text>
<text x="50.9" y="89.4">10</text>
<text x="66.6" y="89.4">100</text>
<text x="83.8" y="89.4">1k</text>
<text x="99.5" y="89.4">10k</text>
<text x="120.8" y="87.2">−3</text>
<text x="124.5" y="89.4">0</text>
<text x="131" y="89.4">1</text>
<text x="137.6" y="89.4">2</text>
<text x="144.1" y="89.4">3</text>
<text x="150.7" y="89.4">4</text>
<text x="157.3" y="89.4">5</text>
<text x="163.8" y="89.4">6</text>
<text x="170.4" y="89.4">7</text>
<text x="176.9" y="89.4">8</text>
<text x="183.5" y="89.4">9</text>
<text x="189.4" y="89.4">10</text>
<text x="60.2" y="92.9">Frequency (Hz)</text>
<text x="151.5" y="92.4">Time (s/div)</text>
<text x="30.2" y="106.3">400</text>
<text x="120.9" y="106.3">15</text>
<text x="30.2" y="111.9">300</text>
<text x="120.9" y="113.7">10</text>
<text x="30.2" y="117.4">200</text>
<text x="30.2" y="123">100</text>
<text x="122.2" y="121.1">5</text>
<text x="33" y="128.5">0</text>
<text x="122.2" y="128.5">0</text>
<text x="24.7" y="135.4" transform="rotate(-90 24.7 135.4)">Noise (nV/div)</text>
<text x="28.8" y="134.1">−100</text>
<text x="116.5" y="135.4" transform="rotate(-90 116.5 135.4)">Noise (pA/div)</text>
<text x="120.8" y="136">−5</text>
<text x="28.8" y="139.7">−200</text>
<text x="119.4" y="143.4">−10</text>
<text x="28.8" y="145.2">−300</text>
<text x="28.8" y="150.8">−400</text>
<text x="35.2" y="152.9">0</text>
<text x="41.8" y="152.9">1</text>
<text x="48.3" y="152.9">2</text>
<text x="54.9" y="152.9">3</text>
<text x="61.4" y="152.9">4</text>
<text x="62.2" y="156">Time (s/div)</text>
<text x="68" y="152.9">5</text>
<text x="74.6" y="152.9">6</text>
<text x="81.1" y="152.9">7</text>
<text x="87.7" y="152.9">8</text>
<text x="94.2" y="152.9">9</text>
<text x="100.1" y="152.9">10</text>
<text x="119.4" y="150.8">−15</text>
<text x="124.5" y="152.9">0</text>
<text x="131" y="152.9">1</text>
<text x="137.6" y="152.9">2</text>
<text x="144.1" y="152.9">3</text>
<text x="150.7" y="152.9">4</text>
<text x="151.5" y="156">Time (s/div)</text>
<text x="157.3" y="152.9">5</text>
<text x="163.8" y="152.9">6</text>
<text x="170.4" y="152.9">7</text>
<text x="176.9" y="152.9">8</text>
<text x="183.5" y="152.9">9</text>
<text x="189.4" y="152.9">10</text>
<text x="33" y="172.6">0</text>
<text x="122.2" y="172.6">0</text>
<text x="30.2" y="178.1">−10</text>
<text x="44.8" y="175.5">−40°C</text>
<text x="44.8" y="178.5">+25°C</text>
<text x="119.4" y="178.1">−10</text>
<text x="134" y="175.5">−40°C</text>
<text x="134" y="178.5">+25°C</text>
<text x="30.2" y="183.7">−20</text>
<text x="44.8" y="181.5">+125°C</text>
<text x="119.4" y="183.7">−20</text>
<text x="134" y="181.5">+125°C</text>
<text x="30.2" y="189.2">−30</text>
<text x="119.4" y="189.2">−30</text>
<text x="30.2" y="194.8">−40</text>
<text x="119.4" y="194.8">−40</text>
<text x="30.2" y="200.4">−50</text>
<text x="119.4" y="200.4">−50</text>
<text x="27.3" y="206.5" transform="rotate(-90 27.3 206.5)">Input Bias Current (nA)</text>
<text x="30.2" y="205.9">−60</text>
<text x="116.5" y="206.5" transform="rotate(-90 116.5 206.5)">Input Bias Current (nA)</text>
<text x="119.4" y="205.9">−60</text>
<text x="30.2" y="211.5">−70</text>
<text x="119.4" y="211.5">−70</text>
<text x="30.2" y="217">−80</text>
<text x="34.5" y="219.2">−1</text>
<text x="41.7" y="219.2">−0.5</text>
<text x="51.6" y="219.2">0</text>
<text x="58.8" y="219.2">0.5</text>
<text x="68" y="219.2">1</text>
<text x="75.2" y="219.2">1.5</text>
<text x="84.4" y="219.2">2</text>
<text x="91.6" y="219.2">2.5</text>
<text x="100.8" y="219.2">3</text>
<text x="119.4" y="217">−80</text>
<text x="123.1" y="219.2">−16</text>
<text x="131.2" y="219.2">−12</text>
<text x="140.1" y="219.2">−8</text>
<text x="148.3" y="219.2">−4</text>
<text x="157.3" y="219.2">0</text>
<text x="165.5" y="219.2">4</text>
<text x="173.7" y="219.2">8</text>
<text x="181.2" y="219.2">12</text>
<text x="189.4" y="219.2">16</text>
<text x="53.7" y="222.2">Common Mode Voltage (V)</text>
<text x="143" y="222.2">Common Mode Voltage (V)</text>
<text x="19" y="263.6">Copyright © 2011–2013, Texas Instruments Incorporated</text>
</g>
<g font-size="2.1">
<text x="24.9" y="34.6">A</text>
<text x="43" y="34.6">S</text>
<text x="60.6" y="34.6">L</text>
<text x="78" y="34.6">REF</text>
<text x="61.4" y="170.6">S</text>
<text x="151.1" y="170.6">S</text>
</g>
<g font-size="1.4">
<text x="101.2" y="93.4">G020</text>
<text x="190.5" y="93.4">G007</text>
<text x="101.2" y="156.9">G006</text>
<text x="190.5" y="156.9">G008</text>
<text x="101.2" y="223.2">G056</text>
<text x="190.5" y="223.2">G055</text>
</g>
</svg>
